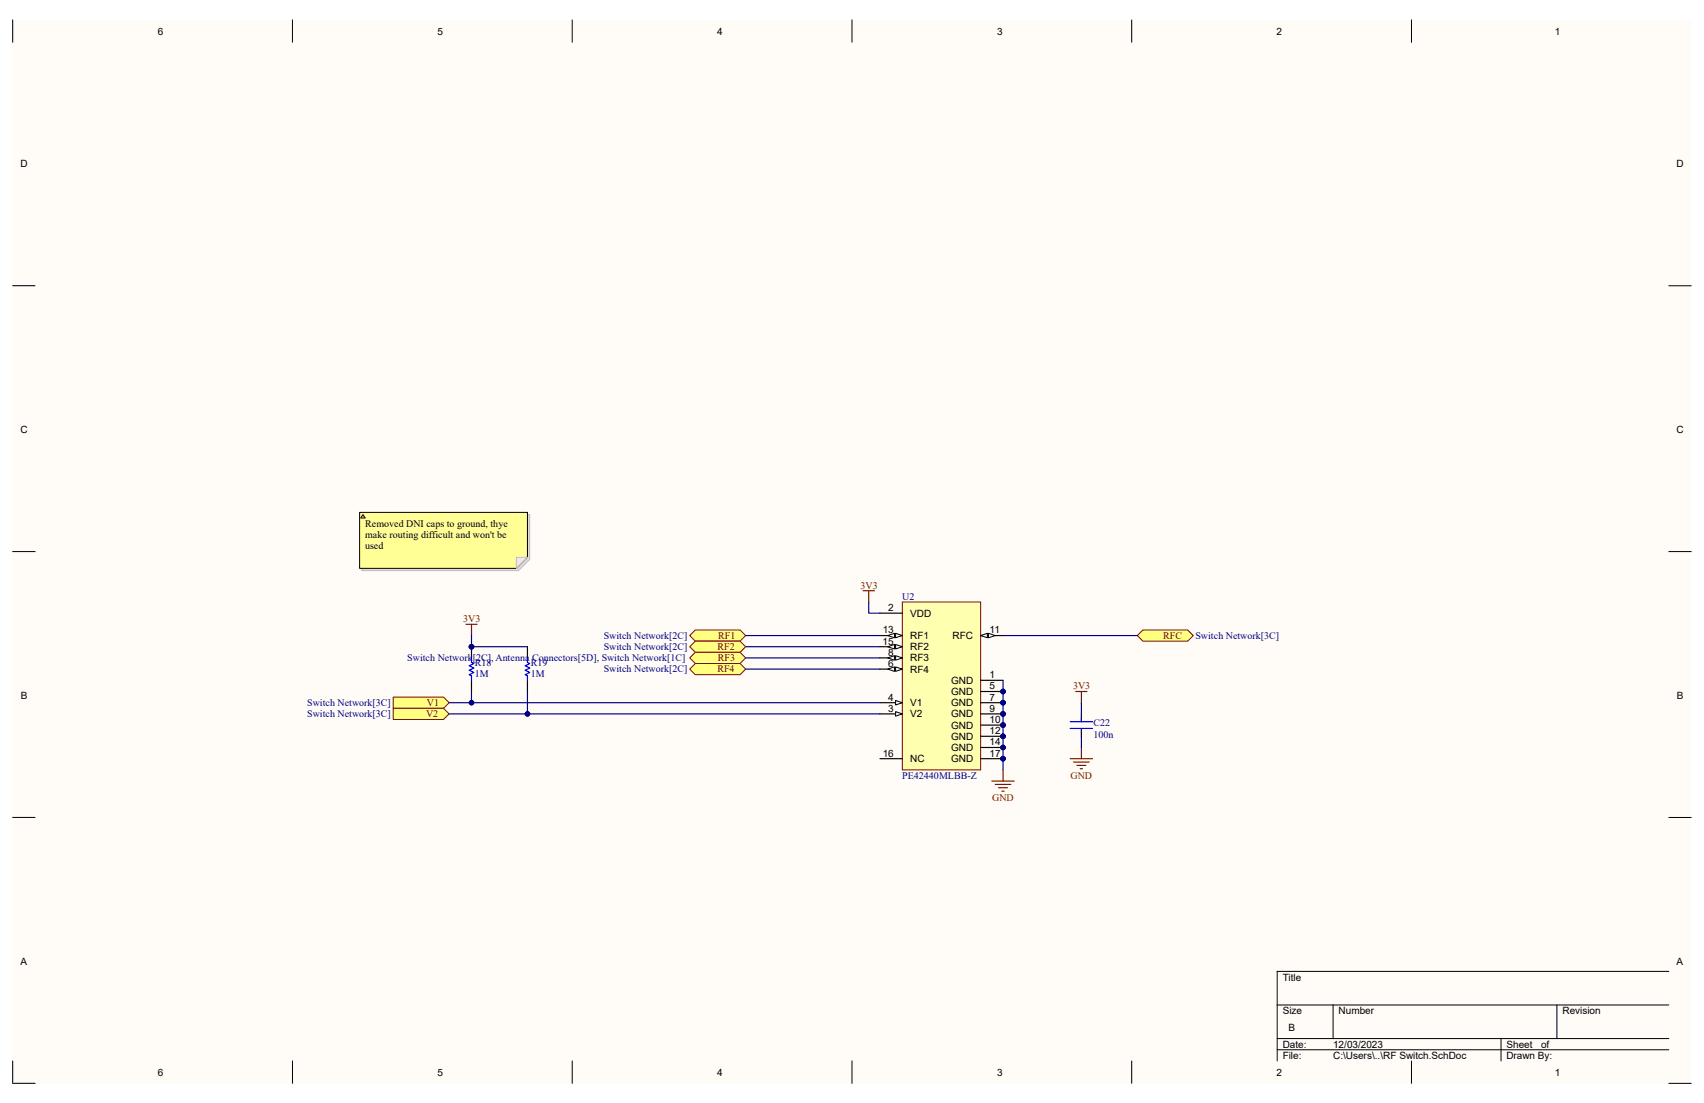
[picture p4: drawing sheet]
<svg xmlns="http://www.w3.org/2000/svg" width="432mm" height="279mm" viewBox="0 0 432 279" stroke-linecap="round" stroke-linejoin="round" font-family="sans-serif">
<g fill="#fffcf8">
<path d="M3.2 5h425.4v269.4h-425.4z" fill-rule="evenodd"/>
<path d="M8.9 10.7h414v258.1h-414z" fill-rule="evenodd"/>
</g>
<g fill="none" stroke="#000" stroke-width=".25">
<path d="M3.2 5v5.7M74.1 5v5.7M145 5v5.7M215.9 5v5.7M286.8 5v5.7M357.7 5v5.7M3.2 72.4h5.7M422.9 72.4h5.7M3.2 139.7h5.7M422.9 139.7h5.7M3.2 207.1h5.7M422.9 207.1h5.7"/>
<path d="M323.6 254.6h99.3M337.8 254.6v8.5M394.5 254.6v8.5M422.9 246.1h-99.3v22.6M3.2 268.7v5.7h5.7M74.1 268.7v5.7M145 268.7v5.7M215.9 268.7v5.7M286.8 268.7v5.7M323.6 263.1h99.3M323.6 265.9h99.3M357.7 268.8v5.6"/>
<path d="M380.4 263.1v5.7M422.9 274.4h5.7"/>
</g>
<circle cx="254.2" cy="175.2" r=".57" fill="#000080"/>
<circle cx="254.2" cy="175.2" r=".57" fill="none" stroke="#000080" stroke-width=".25"/>
<circle cx="254.2" cy="178" r=".57" fill="#000080"/>
<circle cx="254.2" cy="178" r=".57" fill="none" stroke="#000080" stroke-width=".25"/>
<circle cx="254.2" cy="180.8" r=".57" fill="#000080"/>
<circle cx="254.2" cy="180.8" r=".57" fill="none" stroke="#000080" stroke-width=".25"/>
<circle cx="254.2" cy="183.7" r=".57" fill="#000080"/>
<circle cx="254.2" cy="183.7" r=".57" fill="none" stroke="#000080" stroke-width=".25"/>
<circle cx="254.2" cy="186.5" r=".57" fill="#000080"/>
<circle cx="254.2" cy="186.5" r=".57" fill="none" stroke="#000080" stroke-width=".25"/>
<circle cx="254.2" cy="189.3" r=".57" fill="#000080"/>
<circle cx="254.2" cy="189.3" r=".57" fill="none" stroke="#000080" stroke-width=".25"/>
<circle cx="254.2" cy="192.2" r=".57" fill="#000080"/>
<circle cx="254.2" cy="192.2" r=".57" fill="none" stroke="#000080" stroke-width=".25"/>
<path d="M228.7 152.5h19.8v42.5h-19.8z" fill-rule="evenodd" fill="#ffffb0"/>
<path d="M228.7 152.5h19.8v42.5h-19.8z" fill="none" stroke="#800000" stroke-width=".25"/>
<path d="M223 155.3h5.7M248.5 172.3h5.7M223 180.8h5.7" fill="none" stroke="#000" stroke-width=".3"/>
<path d="M226.9 180.3l1.8 .5-1.8 .6z" fill="#f8fcff"/>
<path d="M226.9 180.3l1.8 .5-1.8 .6z" fill="none" stroke="#000" stroke-width=".25"/>
<path d="M223 178h5.7" fill="none" stroke="#000" stroke-width=".3"/>
<path d="M226.9 177.4l1.8 .6-1.8 .6z" fill="#f8fcff"/>
<path d="M226.9 177.4l1.8 .6-1.8 .6z" fill="none" stroke="#000" stroke-width=".25"/>
<path d="M248.5 175.2h5.7" fill="none" stroke="#000" stroke-width=".3"/>
<circle cx="254.2" cy="175.2" r=".57" fill="#000080"/>
<circle cx="254.2" cy="175.2" r=".57" fill="none" stroke="#000080" stroke-width=".25"/>
<path d="M223 169.5h5.7" fill="none" stroke="#000" stroke-width=".3"/>
<path d="M226.9 168.9l1.8 .6-1.8 .6z" fill="#f8fcff"/>
<path d="M226.9 168.9l1.8 .6-1.8 .6z" fill="none" stroke="#000" stroke-width=".25"/>
<path d="M225 169.5l1.7-.6v1.2z" fill="#f8fcff"/>
<path d="M225 169.5l1.7-.6v1.2z" fill="none" stroke="#000" stroke-width=".25"/>
<path d="M248.5 178h5.7" fill="none" stroke="#000" stroke-width=".3"/>
<circle cx="254.2" cy="178" r=".57" fill="#000080"/>
<circle cx="254.2" cy="178" r=".57" fill="none" stroke="#000080" stroke-width=".25"/>
<path d="M223 166.7h5.7" fill="none" stroke="#000" stroke-width=".3"/>
<path d="M226.9 166.1l1.8 .6-1.8 .5z" fill="#f8fcff"/>
<path d="M226.9 166.1l1.8 .6-1.8 .5z" fill="none" stroke="#000" stroke-width=".25"/>
<path d="M225 166.7l1.7-.6v1.1z" fill="#f8fcff"/>
<path d="M225 166.7l1.7-.6v1.1z" fill="none" stroke="#000" stroke-width=".25"/>
<path d="M248.5 180.8h5.7" fill="none" stroke="#000" stroke-width=".3"/>
<circle cx="254.2" cy="180.8" r=".57" fill="#000080"/>
<circle cx="254.2" cy="180.8" r=".57" fill="none" stroke="#000080" stroke-width=".25"/>
<path d="M248.5 183.7h5.7" fill="none" stroke="#000" stroke-width=".3"/>
<circle cx="254.2" cy="183.7" r=".57" fill="#000080"/>
<circle cx="254.2" cy="183.7" r=".57" fill="none" stroke="#000080" stroke-width=".25"/>
<path d="M248.5 161h5.7" fill="none" stroke="#000" stroke-width=".3"/>
<path d="M248.5 161l1.7-.6v1.2z" fill="#f8fcff"/>
<path d="M248.5 161l1.7-.6v1.2z" fill="none" stroke="#000" stroke-width=".25"/>
<path d="M250.5 160.4l1.7 .6-1.7 .6z" fill="#f8fcff"/>
<path d="M250.5 160.4l1.7 .6-1.7 .6z" fill="none" stroke="#000" stroke-width=".25"/>
<path d="M248.5 186.5h5.7" fill="none" stroke="#000" stroke-width=".3"/>
<circle cx="254.2" cy="186.5" r=".57" fill="#000080"/>
<circle cx="254.2" cy="186.5" r=".57" fill="none" stroke="#000080" stroke-width=".25"/>
<path d="M223 161h5.7" fill="none" stroke="#000" stroke-width=".3"/>
<path d="M226.9 160.4l1.8 .6-1.8 .6z" fill="#f8fcff"/>
<path d="M226.9 160.4l1.8 .6-1.8 .6z" fill="none" stroke="#000" stroke-width=".25"/>
<path d="M225 161l1.7-.6v1.2z" fill="#f8fcff"/>
<path d="M225 161l1.7-.6v1.2z" fill="none" stroke="#000" stroke-width=".25"/>
<path d="M248.5 189.3h5.7" fill="none" stroke="#000" stroke-width=".3"/>
<circle cx="254.2" cy="189.3" r=".57" fill="#000080"/>
<circle cx="254.2" cy="189.3" r=".57" fill="none" stroke="#000080" stroke-width=".25"/>
<path d="M223 163.8h5.7" fill="none" stroke="#000" stroke-width=".3"/>
<path d="M226.9 163.3l1.8 .5-1.8 .6z" fill="#f8fcff"/>
<path d="M226.9 163.3l1.8 .5-1.8 .6z" fill="none" stroke="#000" stroke-width=".25"/>
<path d="M225 163.8l1.7-.5v1.1z" fill="#f8fcff"/>
<path d="M225 163.8l1.7-.5v1.1z" fill="none" stroke="#000" stroke-width=".25"/>
<path d="M223 192.2h5.7M248.5 192.2h5.7" fill="none" stroke="#000" stroke-width=".3"/>
<circle cx="254.2" cy="192.2" r=".57" fill="#000080"/>
<circle cx="254.2" cy="192.2" r=".57" fill="none" stroke="#000080" stroke-width=".25"/>
<path d="M218.7 149.6h2.9M220.1 149.6v2.9M251.3 197.9h5.7M252.2 198.7h4M253 199.5h2.3M254.2 195v2.9M253.9 200.4h.6" fill="none" stroke="#800000" stroke-width=".3"/>
<circle cx="119.5" cy="163.8" r=".57" fill="#000080"/>
<circle cx="119.5" cy="163.8" r=".57" fill="none" stroke="#000080" stroke-width=".25"/>
<path d="M119.5 163.8v2.9" fill="none" stroke="#000" stroke-width=".3"/>
<circle cx="119.5" cy="163.8" r=".57" fill="#000080"/>
<circle cx="119.5" cy="163.8" r=".57" fill="none" stroke="#000080" stroke-width=".25"/>
<path d="M119.5 172.3v2.9M133.7 163.8v2.9M133.7 172.3v2.9M274 180.8v2M274 184.8v1.7" fill="none" stroke="#000" stroke-width=".3"/>
<path d="M119.5 166.7v1.1l.5 .3-1.1 .5 1.1 .6-1.1 .6 1.1 .5-1.1 .6 .6 .3v1.1M133.7 166.7v1.1l.5 .3-1.1 .5 1.1 .6-1.1 .6 1.1 .5-1.1 .6 .6 .3v1.1M271.2 182.8h5.6M271.2 184.5h5.6M274 182v.8M274 184.8v.3" fill="none" stroke="#00f" stroke-width=".3"/>
<path d="M272.6 175.2h2.8M274 175.2v2.8M271.2 192.2h5.6M272 193h4M272.9 193.9h2.3M273.7 194.7h.6M274 189.3v2.9" fill="none" stroke="#800000" stroke-width=".3"/>
<path d="M99.6 176.6h12.8l1.4 1.4-1.4 1.4h-12.8z" fill-rule="evenodd" fill="#ffff80"/>
<path d="M99.6 176.6h12.8l1.4 1.4-1.4 1.4h-12.8z" fill="none" stroke="#800000" stroke-width=".25"/>
<path d="M99.6 179.4h12.8l1.4 1.4-1.4 1.5h-12.8z" fill-rule="evenodd" fill="#ffff80"/>
<path d="M99.6 179.4h12.8l1.4 1.4-1.4 1.5h-12.8z" fill="none" stroke="#800000" stroke-width=".25"/>
<path d="M174.8 161l1.4-1.4h11.3l1.5 1.4-1.5 1.4h-11.3z" fill-rule="evenodd" fill="#ffff80"/>
<path d="M174.8 161l1.4-1.4h11.3l1.5 1.4-1.5 1.4h-11.3z" fill="none" stroke="#800000" stroke-width=".25"/>
<path d="M174.8 163.8l1.4-1.4h11.3l1.5 1.4-1.5 1.4h-11.3z" fill-rule="evenodd" fill="#ffff80"/>
<path d="M174.8 163.8l1.4-1.4h11.3l1.5 1.4-1.5 1.4h-11.3z" fill="none" stroke="#800000" stroke-width=".25"/>
<path d="M174.8 166.7l1.4-1.5h11.3l1.5 1.5-1.5 1.4h-11.3z" fill-rule="evenodd" fill="#ffff80"/>
<path d="M174.8 166.7l1.4-1.5h11.3l1.5 1.5-1.5 1.4h-11.3z" fill="none" stroke="#800000" stroke-width=".25"/>
<path d="M174.8 169.5l1.4-1.4h11.3l1.5 1.4-1.5 1.4h-11.3z" fill-rule="evenodd" fill="#ffff80"/>
<path d="M174.8 169.5l1.4-1.4h11.3l1.5 1.4-1.5 1.4h-11.3z" fill="none" stroke="#800000" stroke-width=".25"/>
<path d="M288.2 161l1.4-1.4h11.4l1.4 1.4-1.4 1.4h-11.4z" fill-rule="evenodd" fill="#ffff80"/>
<path d="M288.2 161l1.4-1.4h11.4l1.4 1.4-1.4 1.4h-11.4z" fill="none" stroke="#800000" stroke-width=".25"/>
<path d="M118.1 158.2h2.8M119.5 158.2v2.8" fill="none" stroke="#800000" stroke-width=".3"/>
<path d="M254.2 172.3v22.7" fill="none" stroke="#000080" stroke-width=".3"/>
<circle cx="254.2" cy="175.2" r=".57" fill="#000080"/>
<circle cx="254.2" cy="175.2" r=".57" fill="none" stroke="#000080" stroke-width=".25"/>
<circle cx="254.2" cy="178" r=".57" fill="#000080"/>
<circle cx="254.2" cy="178" r=".57" fill="none" stroke="#000080" stroke-width=".25"/>
<circle cx="254.2" cy="180.8" r=".57" fill="#000080"/>
<circle cx="254.2" cy="180.8" r=".57" fill="none" stroke="#000080" stroke-width=".25"/>
<circle cx="254.2" cy="183.7" r=".57" fill="#000080"/>
<circle cx="254.2" cy="183.7" r=".57" fill="none" stroke="#000080" stroke-width=".25"/>
<circle cx="254.2" cy="186.5" r=".57" fill="#000080"/>
<circle cx="254.2" cy="186.5" r=".57" fill="none" stroke="#000080" stroke-width=".25"/>
<circle cx="254.2" cy="189.3" r=".57" fill="#000080"/>
<circle cx="254.2" cy="189.3" r=".57" fill="none" stroke="#000080" stroke-width=".25"/>
<circle cx="254.2" cy="192.2" r=".57" fill="#000080"/>
<circle cx="254.2" cy="192.2" r=".57" fill="none" stroke="#000080" stroke-width=".25"/>
<path d="M220.1 152.5v2.8h2.9M119.5 163.8h14.2M189 161h34M189 163.8h34M189 166.7h34M189 169.5h34M254.2 161h34M274 178v2.8M274 186.5v2.8" fill="none" stroke="#000080" stroke-width=".3"/>
<circle cx="119.5" cy="163.8" r=".57" fill="#000080"/>
<circle cx="119.5" cy="163.8" r=".57" fill="none" stroke="#000080" stroke-width=".25"/>
<path d="M119.5 161v2.8" fill="none" stroke="#000080" stroke-width=".3"/>
<circle cx="119.5" cy="163.8" r=".57" fill="#000080"/>
<circle cx="119.5" cy="163.8" r=".57" fill="none" stroke="#000080" stroke-width=".25"/>
<path d="M133.7 175.2v5.6" fill="none" stroke="#000080" stroke-width=".3"/>
<circle cx="133.7" cy="180.8" r=".57" fill="#000080"/>
<circle cx="133.7" cy="180.8" r=".57" fill="none" stroke="#000080" stroke-width=".25"/>
<path d="M119.5 175.2v2.8" fill="none" stroke="#000080" stroke-width=".3"/>
<circle cx="119.5" cy="178" r=".57" fill="#000080"/>
<circle cx="119.5" cy="178" r=".57" fill="none" stroke="#000080" stroke-width=".25"/>
<path d="M113.8 180.8h109.2" fill="none" stroke="#000080" stroke-width=".3"/>
<circle cx="133.7" cy="180.8" r=".57" fill="#000080"/>
<circle cx="133.7" cy="180.8" r=".57" fill="none" stroke="#000080" stroke-width=".25"/>
<path d="M113.8 178h109.2" fill="none" stroke="#000080" stroke-width=".3"/>
<circle cx="119.5" cy="178" r=".57" fill="#000080"/>
<circle cx="119.5" cy="178" r=".57" fill="none" stroke="#000080" stroke-width=".25"/>
<path d="M91.7 130.4h42.5v11.3l-2.8 2.8h-39.7z" fill-rule="evenodd" fill="#e0ddd7"/>
<path d="M91.7 130.4h42.5v11.3l-2.8 2.8h-39.7z" fill="none" stroke="#bfbdba" stroke-width=".25"/>
<path d="M91.1 129.8h42.6v11.3l-2.9 2.9h-39.7z" fill-rule="evenodd" fill="#ffff96"/>
<path d="M91.1 129.8h42.6v11.3l-2.9 2.9h-39.7z" fill="none" stroke="#000" stroke-width=".25"/>
<path d="M130.8 141.1h2.9l-2.9 2.9z" fill="#f2f0d8"/>
<path d="M130.8 141.1h2.9l-2.9 2.9z" fill="none" stroke="#bfbdba" stroke-width=".25"/>
<path d="M92 130.4l.5 .8h-1.1z" fill="#ffcc78"/>
<path d="M92 130.4l.5 .8h-1.1z" fill="none" stroke="#300" stroke-width=".25"/>
<g font-size="2.5">
<text x="40" y="8.8">6</text>
<text x="110.9" y="8.8">5</text>
<text x="181.7" y="8.8">4</text>
<text x="252.6" y="8.8">3</text>
<text x="323.5" y="8.8">2</text>
<text x="394" y="8.8">1</text>
<text x="5.2" y="42.4">D</text>
<text x="424.9" y="42.4">D</text>
<text x="5.2" y="109.8">C</text>
<text x="424.9" y="109.8">C</text>
<text x="92.5" y="133.5">Removed DNI caps to ground, thye</text>
<text x="92.5" y="136.3">make routing difficult and won't be</text>
<text x="92.5" y="139.1">used</text>
<text x="225.1" y="154.8">2</text>
<text x="223.7" y="160.4">13</text>
<text x="230.6" y="156.2">VDD</text>
<text x="230.6" y="161.9">RF1</text>
<text x="241.4" y="161.9">RFC</text>
<text x="250.8" y="160.4">11</text>
<text x="223.6" y="163.3">15</text>
<text x="225.1" y="166.1">8</text>
<text x="230.6" y="167.6">RF3</text>
<text x="230.6" y="164.7">RF2</text>
<text x="225.1" y="169">6</text>
<text x="230.6" y="170.4">RF4</text>
<text x="241" y="173.2">GND</text>
<text x="250.8" y="171.8">1</text>
<text x="5.3" y="177.1">B</text>
<text x="225.1" y="177.5">4</text>
<text x="230.6" y="178.9">V1</text>
<text x="241" y="176.1">GND</text>
<text x="241" y="178.9">GND</text>
<text x="250.8" y="174.6">5</text>
<text x="250.8" y="177.5">7</text>
<text x="424.9" y="177.1">B</text>
<text x="225.1" y="180.3">3</text>
<text x="230.6" y="181.7">V2</text>
<text x="241" y="181.7">GND</text>
<text x="241" y="184.6">GND</text>
<text x="250.8" y="180.3">9</text>
<text x="250.8" y="183.1">10</text>
<text x="250.8" y="186">12</text>
<text x="223.7" y="191.6">16</text>
<text x="241" y="187.4">GND</text>
<text x="241" y="190.2">GND</text>
<text x="250.8" y="188.8">14</text>
<text x="250.8" y="191.6">17</text>
<text x="230.6" y="193">NC</text>
<text x="241" y="193">GND</text>
<text x="5.2" y="244.5">A</text>
<text x="424.9" y="244.5">A</text>
<text x="325" y="248.4">Title</text>
<text x="325" y="256.9">Size</text>
<text x="339.2" y="256.9">Number</text>
<text x="395.9" y="256.9">Revision</text>
<text x="326.5" y="261.1">B</text>
<text x="325" y="265.4">Date:</text>
<text x="325" y="268.2">File:</text>
<text x="337.8" y="265.4">12/03/2023</text>
<text x="337.8" y="268.2">C:\Users\..\RF Switch.SchDoc</text>
<text x="381.7" y="268.2">Drawn By:</text>
<text x="381.8" y="265.4">Sheet</text>
<text x="390.5" y="265.4">of</text>
<text x="40" y="272.5">6</text>
<text x="110.9" y="272.5">5</text>
<text x="181.7" y="272.5">4</text>
<text x="252.6" y="272.5">3</text>
<text x="323.5" y="272.5">2</text>
<text x="394" y="272.5">1</text>
</g>
<g font-size="2.5" fill="#800000">
<text x="218.1" y="149.1">3V3</text>
<text x="117.4" y="157.6">3V3</text>
<text x="182" y="161.8">RF1</text>
<text x="294.8" y="161.8">RFC</text>
<text x="181.8" y="164.7">RF2</text>
<text x="181.9" y="167.5">RF3</text>
<text x="181.8" y="170.3">RF4</text>
<text x="108.2" y="178.9">V1</text>
<text x="271.9" y="174.6">3V3</text>
<text x="107.9" y="181.7">V2</text>
<text x="271.3" y="197.3">GND</text>
<text x="251.5" y="203">GND</text>
</g>
<g font-size="2.5" fill="#000080">
<text x="228.6" y="151.9">U2</text>
<text x="153" y="161.8">Switch Network[2C]</text>
<text x="302.9" y="161.8">Switch Network[3C]</text>
<text x="103.2" y="167.5">Switch Network[2C], Antenna Connectors[5D], Switch Network[1C]</text>
<text x="153" y="164.7">Switch Network[2C]</text>
<text x="120.3" y="171.5">1M</text>
<text x="120.3" y="168.7">R18</text>
<text x="134.5" y="171.5">1M</text>
<text x="134.5" y="168.7">R19</text>
<text x="153" y="170.3">Switch Network[2C]</text>
<text x="77.9" y="178.9">Switch Network[3C]</text>
<text x="77.9" y="181.7">Switch Network[3C]</text>
<text x="277.1" y="184">C22</text>
<text x="277.1" y="186.8">100n</text>
<text x="228.6" y="197.3">PE42440MLBB-Z</text>
</g>
</svg>
